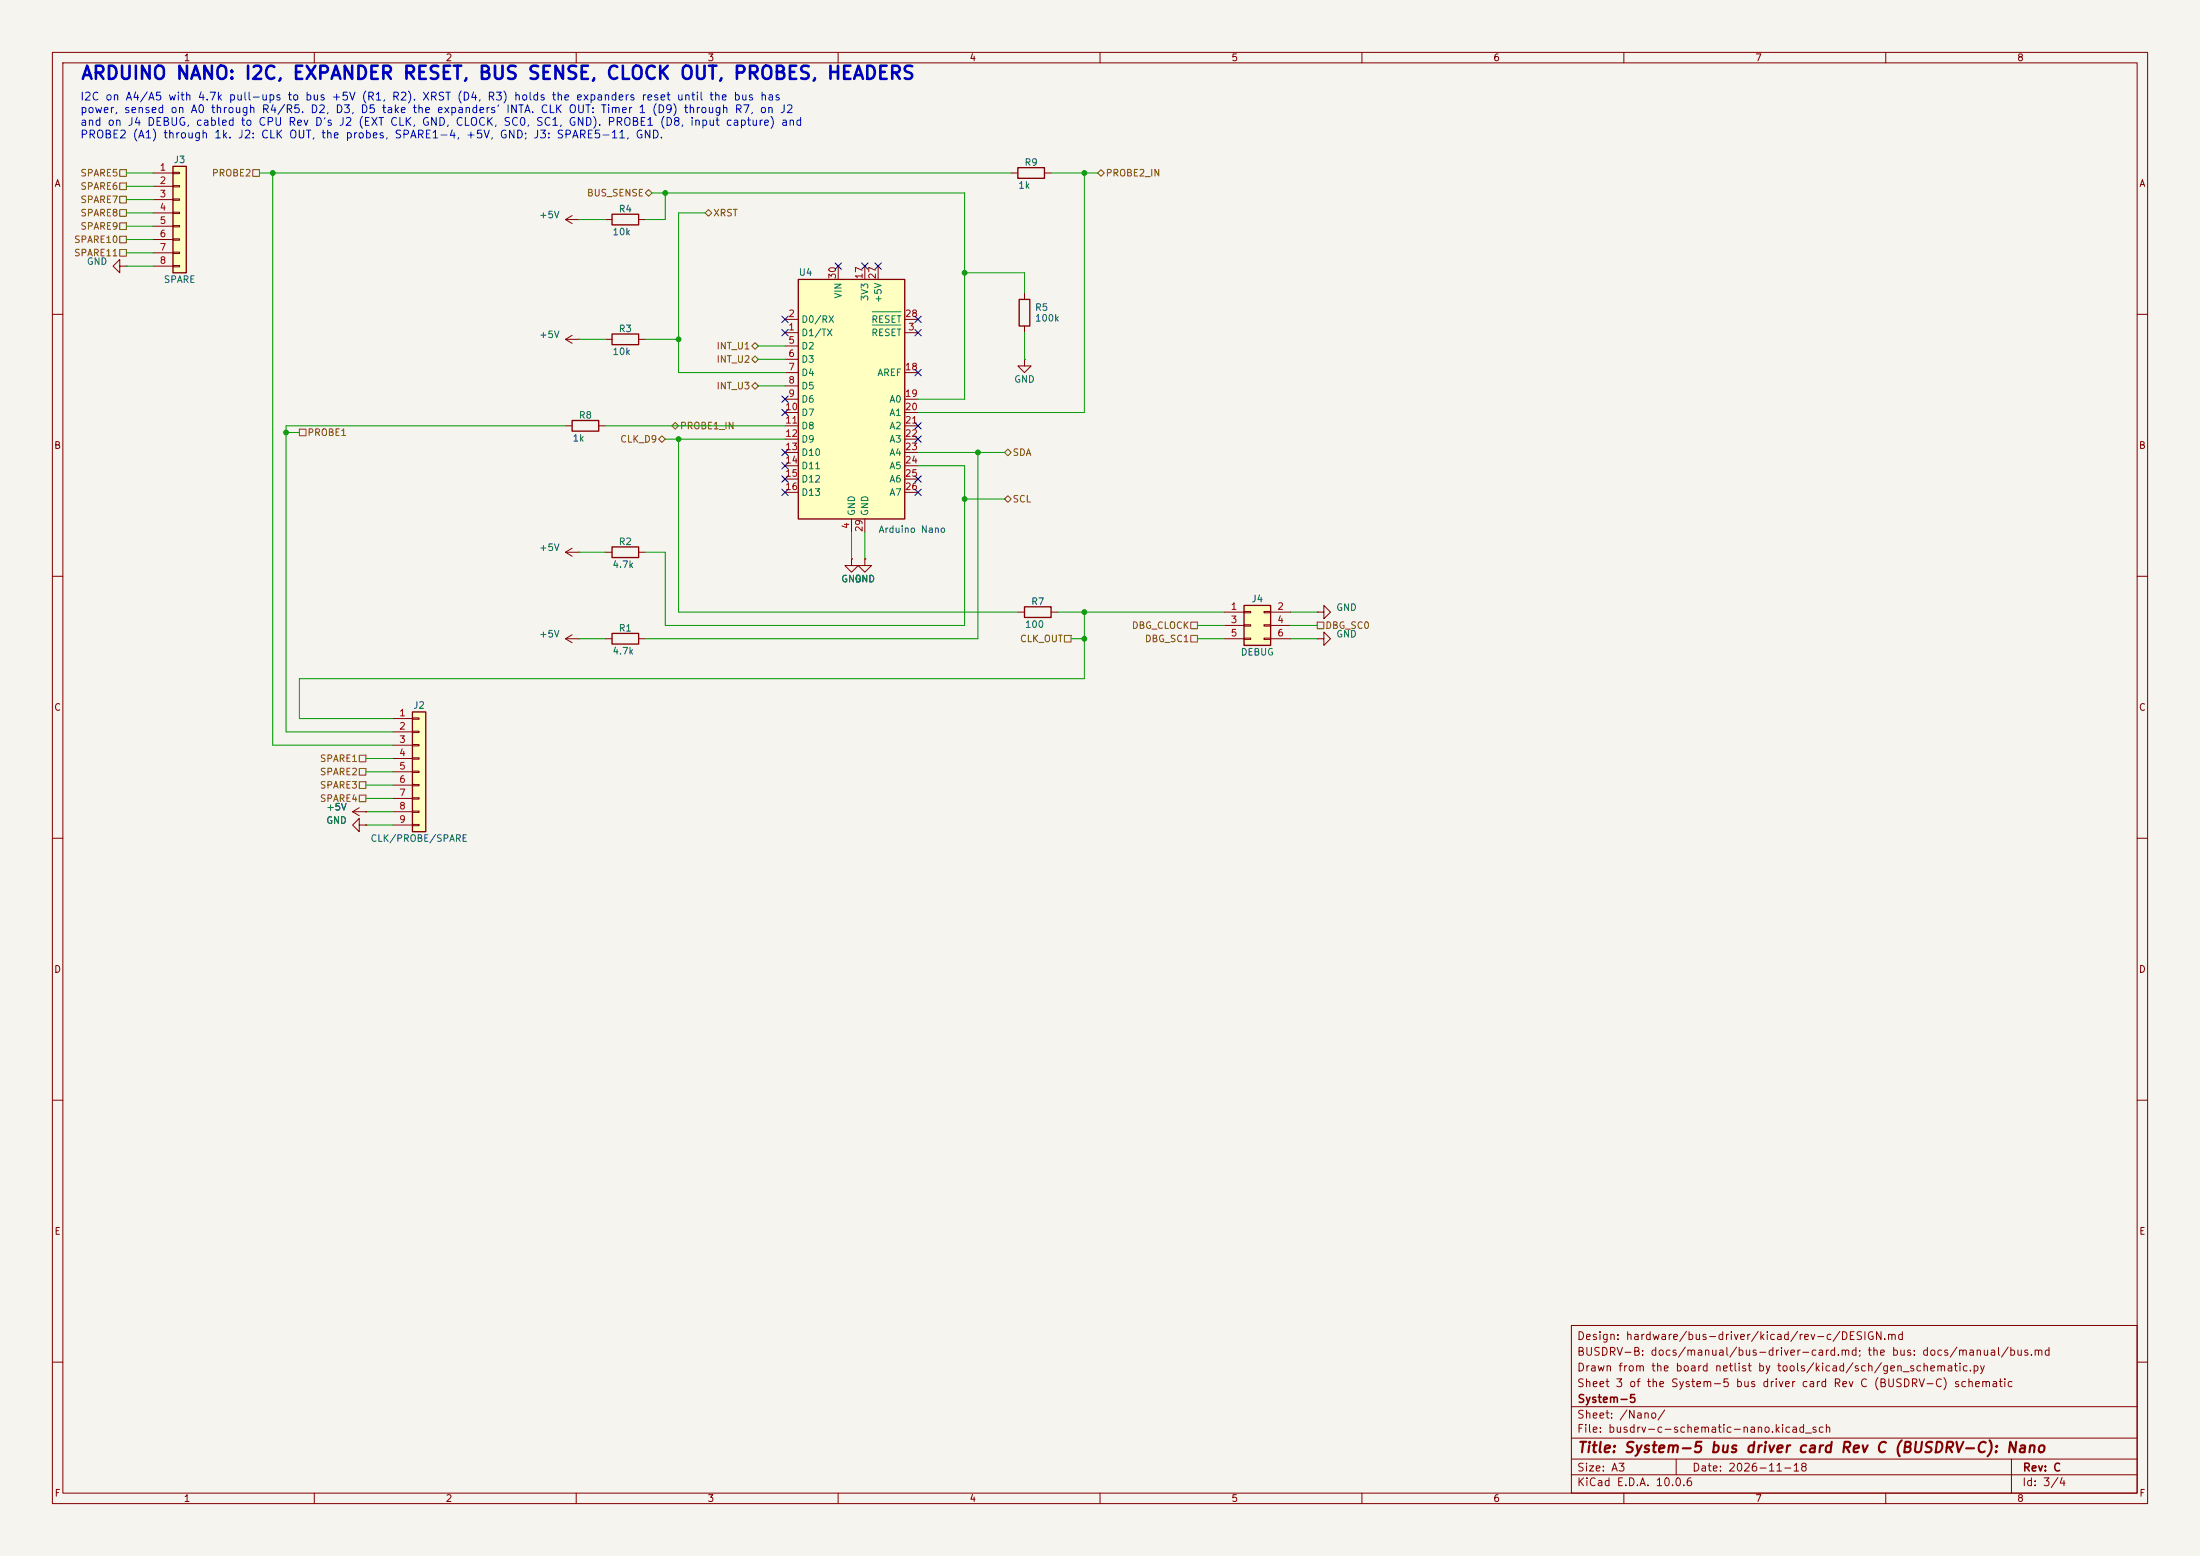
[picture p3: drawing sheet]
<svg xmlns="http://www.w3.org/2000/svg" width="420mm" height="297mm" viewBox="0 0 420 297" stroke-linecap="round" stroke-linejoin="round" font-family="sans-serif">
<path d="M0 0h420v297h-420z" fill="#f5f4ef" stroke="#f5f4ef" stroke-width=".19"/>
<g fill="none" stroke="#840000" stroke-width=".19">
<path d="M10 10h400v277h-400zM12 12h396v273h-396zM60 10v2M110 10v2M160 10v2M210 10v2M260 10v2M310 10v2M360 10v2M107.9 41.9l1.3 .8M107.9 41.9h2.6M109.2 41.1l-1.3 .8"/>
<path d="M110.5 41.9h.1M10 60h2M107.9 64.8h2.6M107.9 64.8l1.3 .7M109.2 64l-1.3 .8M110.5 64.8h.1M115.6 64.8h1.2M121.9 64.8h1.3M408 60h2M107.9 81.3h1.3M114.3 81.3h1.3M10 110h2"/>
<path d="M194.3 116.8h1.3M200.7 116.8h1.2M408 110h2M10 160h2M67.3 154.9l1.3 .8M67.3 154.9h2.5M68.6 157.5v-1.3l-1.3 1.3 1.3 1.3v-1.3h1.2M68.6 154.2l-1.3 .7M69.8 154.9h.1M69.8 157.5h.1M408 160h2M10 210h2"/>
<path d="M408 210h2M300 253h108v32h-108zM10 260h2M300 278.5h108M300 274.5h108M300 268.5h108M320 278.5v3M384 278.5v6.5M408 260h2M60 285v2M110 285v2M160 285v2"/>
<path d="M210 285v2M260 285v2M300 281.5h108M310 285v2M360 285v2"/>
</g>
<path d="M116.8 63.8h5.1v2h-5.1zM109.2 80.3h5.1v2h-5.1zM195.6 115.8h5.1v2.1h-5.1z" fill="none" stroke="#840000" stroke-width=".25"/>
<path d="M152.4 53.3h20.3v45.8h-20.3z" fill="#ffffc2"/>
<path d="M152.4 53.3h20.3v45.8h-20.3zM194.6 57.2h2v5h-2z" fill="none" stroke="#840000" stroke-width=".25"/>
<g fill="none" stroke="#840000" stroke-width=".19">
<path d="M160 50.8v2.5M165.1 50.8v2.5M167.6 50.8v2.5M195.6 55.9v1.3M149.9 63.5h2.5M149.9 61h2.5M149.9 66h2.5M149.9 68.6h2.5M149.9 71.1h2.5M149.9 73.7h2.5M149.9 76.2h2.5M149.9 78.7h2.5"/>
<path d="M172.7 63.5h2.6M172.7 61h2.6M172.7 71.1h2.6M172.7 76.2h2.6M172.7 78.7h2.6M195.6 68.6v1.3h1.2l-1.2 1.2-1.3-1.2h1.3M195.6 68.6h.1M195.6 62.2v1.3M149.9 81.3h2.5M149.9 83.8h2.5M149.9 86.4h2.5M149.9 88.9h2.5"/>
<path d="M149.9 91.4h2.5M149.9 94h2.5M162.6 99.1v2.5M165.1 99.1v2.5M172.7 81.3h2.6M172.7 83.8h2.6M172.7 86.4h2.6M172.7 88.9h2.6M172.7 91.4h2.6M172.7 94h2.6"/>
</g>
<path d="M166.5 59.5h5.5M166.5 62.1h5.5" fill="none" stroke="#006464" stroke-width=".19"/>
<path d="M237.5 115.6h5.1v7.6h-5.1z" fill="#ffffc2"/>
<path d="M194.3 32h5.1v2h-5.1zM116.8 40.9h5.1v2h-5.1zM237.5 115.6h5.1v7.6h-5.1z" fill="none" stroke="#840000" stroke-width=".25"/>
<g fill="none" stroke="#840000" stroke-width=".19">
<path d="M193 33h1.3M199.4 33h1.3M22.9 50.8v-1.3l-1.3 1.3 1.3 1.3v-1.3h1.2M24.1 50.8h.1M115.6 41.9h1.2M121.9 41.9h1.3M162.6 106.7v1.3h1.2l-1.2 1.2-1.3-1.2h1.3M162.6 106.7h.1M165.1 106.7v1.3h1.3l-1.3 1.2-1.3-1.2h1.3M165.1 106.7h.1M233.7 116.8h3.8M233.7 119.4h3.8"/>
<path d="M237.5 116.7h1.3v.3h-1.3zM237.5 119.3h1.3v.2h-1.3zM241.3 116.7h1.3v.3h-1.3zM241.3 119.3h1.3v.2h-1.3zM242.6 116.8h3.8M242.6 119.4h3.8M251.5 116.8h1.2v-1.2l1.3 1.2-1.3 1.3v-1.3M251.5 116.8h.1M107.9 121.9h2.6M107.9 121.9l1.3 .8M109.2 121.2l-1.3 .7M110.5 121.9h.1"/>
<path d="M233.7 121.9h3.8M237.5 121.8h1.3v.2h-1.3zM241.3 121.8h1.3v.2h-1.3zM242.6 121.9h3.8M251.5 121.9h1.2v-1.2l1.3 1.2-1.3 1.3v-1.3M251.5 121.9h.1"/>
</g>
<path d="M78.7 135.9h2.6v22.9h-2.6z" fill="#ffffc2"/>
<path d="M78.7 135.9h2.6v22.9h-2.6z" fill="none" stroke="#840000" stroke-width=".25"/>
<g fill="none" stroke="#840000" stroke-width=".19">
<path d="M74.9 137.2h3.8M74.9 139.7h3.8M78.7 137h1.3v.3h-1.3zM78.7 139.6h1.3v.2h-1.3zM74.9 142.2h3.8M74.9 144.8h3.8M74.9 147.3h3.8M74.9 149.9h3.8M74.9 152.4h3.8M74.9 154.9h3.8M74.9 157.5h3.8M78.7 142.1h1.3v.3h-1.3z"/>
<path d="M78.7 144.7h1.3v.2h-1.3zM78.7 147.2h1.3v.2h-1.3zM78.7 149.7h1.3v.3h-1.3zM78.7 152.3h1.3v.2h-1.3zM78.7 154.8h1.3v.3h-1.3zM78.7 157.4h1.3v.2h-1.3z"/>
</g>
<path d="M33 31.8h2.6v20.3h-2.6z" fill="#ffffc2"/>
<path d="M33 31.8h2.6v20.3h-2.6zM116.8 104.4h5.1v2h-5.1zM116.8 120.9h5.1v2h-5.1z" fill="none" stroke="#840000" stroke-width=".25"/>
<g fill="none" stroke="#840000" stroke-width=".19">
<path d="M29.2 33h3.8M29.2 35.6h3.8M29.2 38.1h3.8M33 32.9h1.3v.2h-1.3zM33 35.4h1.3v.3h-1.3zM33 38h1.3v.2h-1.3zM29.2 40.6h3.8M29.2 43.2h3.8M29.2 45.7h3.8M29.2 48.3h3.8M29.2 50.8h3.8M33 40.5h1.3v.3h-1.3z"/>
<path d="M33 43.1h1.3v.2h-1.3zM33 45.6h1.3v.2h-1.3zM33 48.1h1.3v.3h-1.3zM33 50.7h1.3v.2h-1.3zM107.9 105.4l1.3 .8M107.9 105.4h2.6M109.2 104.6l-1.3 .8M110.5 105.4h.1M115.6 105.4h1.2M121.9 105.4h1.3M162.6 106.7h.1M165.1 106.7h.1"/>
<path d="M115.6 121.9h1.2M121.9 121.9h1.3M69.8 157.5h.1M69.8 154.9h.1"/>
</g>
<g fill="none" stroke="#725600" stroke-width=".19">
<path d="M22.9 37.5h1.2v1.2h-1.2zM22.9 34.9h1.2v1.3h-1.2zM22.9 32.4h1.2v1.3h-1.2zM48.3 32.4h1.2v1.3h-1.2zM123.2 36.8l.6-.6 .7 .6-.7 .7zM210.2 32.4l.6 .6-.6 .7-.7-.7zM22.9 45.1h1.2v1.3h-1.2zM22.9 47.6h1.2v1.3h-1.2zM22.9 40h1.2v1.3h-1.2zM22.9 42.5h1.2v1.3h-1.2zM134.6 40.6l.7-.6 .6 .6-.6 .7zM143.5 66l.6-.6 .7 .6-.7 .7z"/>
<path d="M143.5 73.7l.6-.7 .7 .7-.7 .6zM143.5 68.6l.6-.7 .7 .7-.7 .6zM57.1 81.9h1.3v1.3h-1.3zM125.7 83.8l.7-.6 .6 .6-.6 .7zM128.3 81.3l.6-.7 .6 .7-.6 .6zM191.8 86.4l.6-.7 .6 .7-.6 .6zM191.8 95.3l.6-.7 .6 .7-.6 .6zM227.3 118.7h1.3v1.3h-1.3zM251.5 118.7h1.2v1.3h-1.2zM203.2 121.3h1.3v1.3h-1.3zM227.3 121.3h1.3v1.3h-1.3zM68.6 144.1h1.2v1.3h-1.2z"/>
<path d="M68.6 146.7h1.2v1.3h-1.2zM68.6 149.2h1.2v1.3h-1.2zM68.6 151.8h1.2v1.2h-1.2z"/>
</g>
<g fill="none" stroke="#009600" stroke-width=".19">
<path d="M24.1 38.1h5.1M24.1 33h5.1M24.1 35.6h5.1M49.5 33h143.5M52.1 33v109.2h22.8M124.5 36.8h59.6v39.4h-8.8M127 36.8v5.1h-3.8M200.7 33h8.8M207 33v45.7h-31.7M24.1 40.6h5.1M24.1 43.2h5.1M24.1 45.7h5.1"/>
<path d="M24.1 48.3h5.1M24.1 50.8h5.1M110.5 41.9h5.1M134.6 40.6h-5.1v30.5h20.4M184.1 52.1h11.5v3.8M110.5 64.8h5.1M123.2 64.8h6.3M144.8 66h5.1M144.8 68.6h5.1M144.8 73.7h5.1M195.6 63.5v5.1M54.6 82.6h2.5"/>
<path d="M107.9 81.3h-53.3v58.4h20.3M115.6 81.3h34.3M127 83.8h22.9M129.5 83.8v33h64.8M175.3 88.9h8.8v30.5h-57.1v-14h-3.8M175.3 86.4h16.5M184.1 95.3h7.7M186.7 86.4v35.5h-63.5M110.5 105.4h5.1M162.6 101.6v5.1M165.1 101.6v5.1M201.9 116.8h31.8"/>
<path d="M207 116.8v12.7h-149.9v7.7h17.8M228.6 119.4h5.1M246.4 116.8h5.1M246.4 119.4h5.1M110.5 121.9h5.1M204.5 121.9h2.5M228.6 121.9h5.1M246.4 121.9h5.1M69.8 152.4h5.1M69.8 157.5h5.1M69.8 147.3h5.1M69.8 144.8h5.1"/>
<path d="M69.8 154.9h5.1M69.8 149.9h5.1"/>
</g>
<g fill="none" stroke="#000084" stroke-width=".19">
<path d="M159.4 50.2l1.2 1.2M160.6 50.2l-1.2 1.2M164.5 50.2l1.2 1.2M165.7 50.2l-1.2 1.2M167 50.2l1.2 1.2M168.2 50.2l-1.2 1.2M149.3 75.6l1.2 1.2M149.3 78.1l1.2 1.2M149.3 60.4l1.2 1.2M149.3 62.9l1.2 1.2M150.5 75.6l-1.2 1.2M150.5 78.1l-1.2 1.2"/>
<path d="M150.5 60.4l-1.2 1.2M150.5 62.9l-1.2 1.2M174.7 62.9l1.2 1.2M174.7 70.5l1.2 1.2M174.7 60.4l1.2 1.2M175.9 62.9l-1.2 1.2M175.9 60.4l-1.2 1.2M175.9 70.5l-1.2 1.2M149.3 93.4l1.2 1.2M149.3 90.8l1.2 1.2M149.3 88.3l1.2 1.2M149.3 85.8l1.2 1.2"/>
<path d="M150.5 93.4l-1.2 1.2M150.5 90.8l-1.2 1.2M150.5 88.3l-1.2 1.2M150.5 85.8l-1.2 1.2M174.7 80.7l1.2 1.2M174.7 93.4l1.2 1.2M174.7 90.8l1.2 1.2M174.7 83.2l1.2 1.2M175.9 80.7l-1.2 1.2M175.9 93.4l-1.2 1.2M175.9 90.8l-1.2 1.2M175.9 83.2l-1.2 1.2"/>
</g>
<g fill="#009600" stroke="#009600" stroke-width=".19">
<circle cx="129.5" cy="64.8" r=".46"/>
<circle cx="207" cy="33" r=".46"/>
<circle cx="129.5" cy="83.8" r=".46"/>
<circle cx="54.6" cy="82.6" r=".46"/>
<circle cx="52.1" cy="33" r=".46"/>
<circle cx="207" cy="121.9" r=".46"/>
<circle cx="184.1" cy="95.3" r=".46"/>
<circle cx="186.7" cy="86.4" r=".46"/>
<circle cx="207" cy="116.8" r=".46"/>
<circle cx="184.1" cy="52.1" r=".46"/>
<circle cx="127" cy="36.8" r=".46"/>
</g>
<text font-size="2.5" fill="#0000c2" x="15.3" y="15.8">ARDUINO NANO: I2C, EXPANDER RESET, BUS SENSE, CLOCK OUT, PROBES, HEADERS</text>
<text font-size="2" fill="#840000" x="301" y="277.8">Title: System-5 bus driver card Rev C (BUSDRV-C): Nano</text>
<g font-size="1.5" fill="#0000c2">
<text x="15.2" y="19.5">I2C on A4/A5 with 4.7k pull-ups to bus +5V (R1, R2). XRST (D4, R3) holds the expanders reset until the bus has</text>
<text x="15.2" y="22">power, sensed on A0 through R4/R5. D2, D3, D5 take the expanders' INTA. CLK OUT: Timer 1 (D9) through R7, on J2</text>
<text x="15.2" y="24.4">and on J4 DEBUG, cabled to CPU Rev D's J2 (EXT CLK, GND, CLOCK, SC0, SC1, GND). PROBE1 (D8, input capture) and</text>
<text x="15.2" y="26.8">PROBE2 (A1) through 1k. J2: CLK OUT, the probes, SPARE1-4, +5V, GND; J3: SPARE5-11, GND.</text>
</g>
<g font-size="1.5" fill="#840000">
<text x="300.9" y="256.1">Design: hardware/bus-driver/kicad/rev-c/DESIGN.md</text>
<text x="300.9" y="262.1">Drawn from the board netlist by tools/kicad/sch/gen_schematic.py</text>
<text x="300.9" y="259.1">BUSDRV-B: docs/manual/bus-driver-card.md; the bus: docs/manual/bus.md</text>
<text x="300.9" y="265.1">Sheet 3 of the System-5 bus driver card Rev C (BUSDRV-C) schematic</text>
<text x="301" y="268.1">System-5</text>
<text x="300.9" y="273.8">File: busdrv-c-schematic-nano.kicad_sch</text>
<text x="300.9" y="271.1">Sheet: /Nano/</text>
<text x="300.9" y="281.2">Size: A3</text>
<text x="322.9" y="281.2">Date: 2026-11-18</text>
<text x="386" y="281.2">Rev: C</text>
<text x="300.9" y="284">KiCad E.D.A. 10.0.6</text>
<text x="385.9" y="284">Id: 3/4</text>
</g>
<g font-size="1.3" fill="#840000">
<text x="35" y="12">1</text>
<text x="85" y="12">2</text>
<text x="135" y="12">3</text>
<text x="185" y="12">4</text>
<text x="235" y="12">5</text>
<text x="285" y="12">6</text>
<text x="335" y="12">7</text>
<text x="385" y="12">8</text>
<text x="10.3" y="36">A</text>
<text x="408.3" y="36">A</text>
<text x="10.2" y="86">B</text>
<text x="408.2" y="86">B</text>
<text x="10.2" y="136">C</text>
<text x="408.2" y="136">C</text>
<text x="10.2" y="186">D</text>
<text x="408.2" y="186">D</text>
<text x="10.3" y="236">E</text>
<text x="408.3" y="236">E</text>
<text x="10.3" y="286">F</text>
<text x="35" y="287">1</text>
<text x="85" y="287">2</text>
<text x="135" y="287">3</text>
<text x="185" y="287">4</text>
<text x="235" y="287">5</text>
<text x="285" y="287">6</text>
<text x="335" y="287">7</text>
<text x="385" y="287">8</text>
<text x="408.3" y="286">F</text>
</g>
<g font-size="1.3" fill="#725600">
<text x="15.2" y="34">SPARE5</text>
<text x="40.3" y="34">PROBE2</text>
<text x="211" y="34">PROBE2_IN</text>
<text x="15.2" y="41.6">SPARE8</text>
<text x="15.2" y="39.1">SPARE7</text>
<text x="15.2" y="36.5">SPARE6</text>
<text x="111.9" y="37.8">BUS_SENSE</text>
<text x="136.1" y="41.6">XRST</text>
<text x="14" y="46.7">SPARE10</text>
<text x="15.2" y="44.1">SPARE9</text>
<text x="14" y="49.2">SPARE11</text>
<text x="136.7" y="67">INT_U1</text>
<text x="136.7" y="69.5">INT_U2</text>
<text x="136.7" y="74.6">INT_U3</text>
<text x="58.6" y="83.5">PROBE1</text>
<text x="129.7" y="82.2">PROBE1_IN</text>
<text x="118.3" y="84.8">CLK_D9</text>
<text x="193.2" y="87.3">SDA</text>
<text x="193.2" y="96.2">SCL</text>
<text x="194.6" y="122.9">CLK_OUT</text>
<text x="216" y="120.3">DBG_CLOCK</text>
<text x="218.4" y="122.9">DBG_SC1</text>
<text x="252.9" y="120.3">DBG_SC0</text>
<text x="61" y="145.7">SPARE1</text>
<text x="61" y="148.3">SPARE2</text>
<text x="61" y="150.8">SPARE3</text>
<text x="61" y="153.4">SPARE4</text>
</g>
<g font-size="1.3" fill="#a90000">
<text x="30.4" y="32.9">1</text>
<text x="30.4" y="35.4">2</text>
<text x="30.4" y="38">3</text>
<text x="30.4" y="40.5">4</text>
<text x="30.4" y="43">5</text>
<text x="30.4" y="45.6">6</text>
<text x="30.4" y="48.1">7</text>
<text x="30.4" y="50.7">8</text>
<text x="159.9" y="53.4" transform="rotate(-90 159.9 53.4)">30</text>
<text x="165" y="53.4" transform="rotate(-90 165 53.4)">17</text>
<text x="167.5" y="53.4" transform="rotate(-90 167.5 53.4)">27</text>
<text x="150.4" y="63.4">1</text>
<text x="150.4" y="60.8">2</text>
<text x="150.4" y="65.9">5</text>
<text x="172.7" y="60.8">28</text>
<text x="173.3" y="63.4">3</text>
<text x="150.4" y="68.4">6</text>
<text x="150.4" y="71">7</text>
<text x="172.7" y="71">18</text>
<text x="150.4" y="73.5">8</text>
<text x="150.4" y="76.1">9</text>
<text x="172.7" y="76.1">19</text>
<text x="149.8" y="78.6">10</text>
<text x="149.8" y="81.1">11</text>
<text x="149.8" y="83.7">12</text>
<text x="172.7" y="78.6">20</text>
<text x="172.7" y="81.1">21</text>
<text x="172.7" y="83.7">22</text>
<text x="149.8" y="86.2">13</text>
<text x="149.8" y="88.8">14</text>
<text x="172.7" y="86.2">23</text>
<text x="172.7" y="88.8">24</text>
<text x="149.8" y="91.3">15</text>
<text x="149.8" y="93.8">16</text>
<text x="172.7" y="91.3">25</text>
<text x="172.7" y="93.8">26</text>
<text x="162.4" y="101.1" transform="rotate(-90 162.4 101.1)">4</text>
<text x="165" y="101.7" transform="rotate(-90 165 101.7)">29</text>
<text x="234.9" y="116.7">1</text>
<text x="234.9" y="119.2">3</text>
<text x="243.7" y="116.7">2</text>
<text x="243.7" y="119.2">4</text>
<text x="234.9" y="121.8">5</text>
<text x="243.7" y="121.8">6</text>
<text x="76.1" y="137">1</text>
<text x="76.1" y="139.6">2</text>
<text x="76.1" y="142.1">3</text>
<text x="76.1" y="144.6">4</text>
<text x="76.1" y="147.2">5</text>
<text x="76.1" y="149.7">6</text>
<text x="76.1" y="152.3">7</text>
<text x="76.1" y="154.8">8</text>
<text x="76.1" y="157.3">9</text>
</g>
<g font-size="1.3" fill="#006464">
<text x="33.1" y="31.4">J3</text>
<text x="195.5" y="32">R9</text>
<text x="102.8" y="42">+5V</text>
<text x="118" y="40.8">R4</text>
<text x="194.3" y="36.3">1k</text>
<text x="116.8" y="45.2">10k</text>
<text x="16.5" y="50.9">GND</text>
<text x="152.4" y="52.9">U4</text>
<text x="31.2" y="54.3">SPARE</text>
<text x="161" y="57.1" transform="rotate(-90 161 57.1)">VIN</text>
<text x="166.1" y="57.6" transform="rotate(-90 166.1 57.6)">3V3</text>
<text x="168.6" y="57.9" transform="rotate(-90 168.6 57.9)">+5V</text>
<text x="197.5" y="59.6">R5</text>
<text x="102.8" y="64.8">+5V</text>
<text x="118" y="63.7">R3</text>
<text x="152.9" y="64.5">D1/TX</text>
<text x="152.9" y="61.9">D0/RX</text>
<text x="166.2" y="64.5">RESET</text>
<text x="166.2" y="61.9">RESET</text>
<text x="197.5" y="61.7">100k</text>
<text x="116.8" y="68.1">10k</text>
<text x="152.9" y="67">D2</text>
<text x="152.9" y="69.5">D3</text>
<text x="152.9" y="72.1">D4</text>
<text x="152.9" y="74.6">D5</text>
<text x="152.9" y="77.2">D6</text>
<text x="167.4" y="72.1">AREF</text>
<text x="169.7" y="77.2">A0</text>
<text x="193.5" y="73.4">GND</text>
<text x="110.4" y="80.2">R8</text>
<text x="152.9" y="79.7">D7</text>
<text x="152.9" y="82.2">D8</text>
<text x="169.7" y="79.7">A1</text>
<text x="169.7" y="82.2">A2</text>
<text x="109.2" y="84.6">1k</text>
<text x="152.9" y="84.8">D9</text>
<text x="152.9" y="87.3">D10</text>
<text x="152.9" y="89.9">D11</text>
<text x="169.7" y="84.8">A3</text>
<text x="169.7" y="87.3">A4</text>
<text x="169.7" y="89.9">A5</text>
<text x="152.9" y="92.4">D12</text>
<text x="152.9" y="94.9">D13</text>
<text x="169.7" y="92.4">A6</text>
<text x="169.7" y="94.9">A7</text>
<text x="163.5" y="98.6" transform="rotate(-90 163.5 98.6)">GND</text>
<text x="166.1" y="98.6" transform="rotate(-90 166.1 98.6)">GND</text>
<text x="102.8" y="105.5">+5V</text>
<text x="118" y="104.3">R2</text>
<text x="167.6" y="102">Arduino Nano</text>
<text x="116.8" y="108.7">4.7k</text>
<text x="160.5" y="111.5">GND</text>
<text x="163" y="111.5">GND</text>
<text x="196.8" y="115.8">R7</text>
<text x="238.8" y="115.3">J4</text>
<text x="255" y="116.9">GND</text>
<text x="102.8" y="122">+5V</text>
<text x="116.8" y="125.2">4.7k</text>
<text x="118" y="120.9">R1</text>
<text x="195.6" y="120.1">100</text>
<text x="236.8" y="125.4">DEBUG</text>
<text x="255" y="122">GND</text>
<text x="78.8" y="135.6">J2</text>
<text x="62.2" y="155">+5V</text>
<text x="62.2" y="157.5">GND</text>
<text x="70.6" y="161">CLK/PROBE/SPARE</text>
</g>
</svg>
